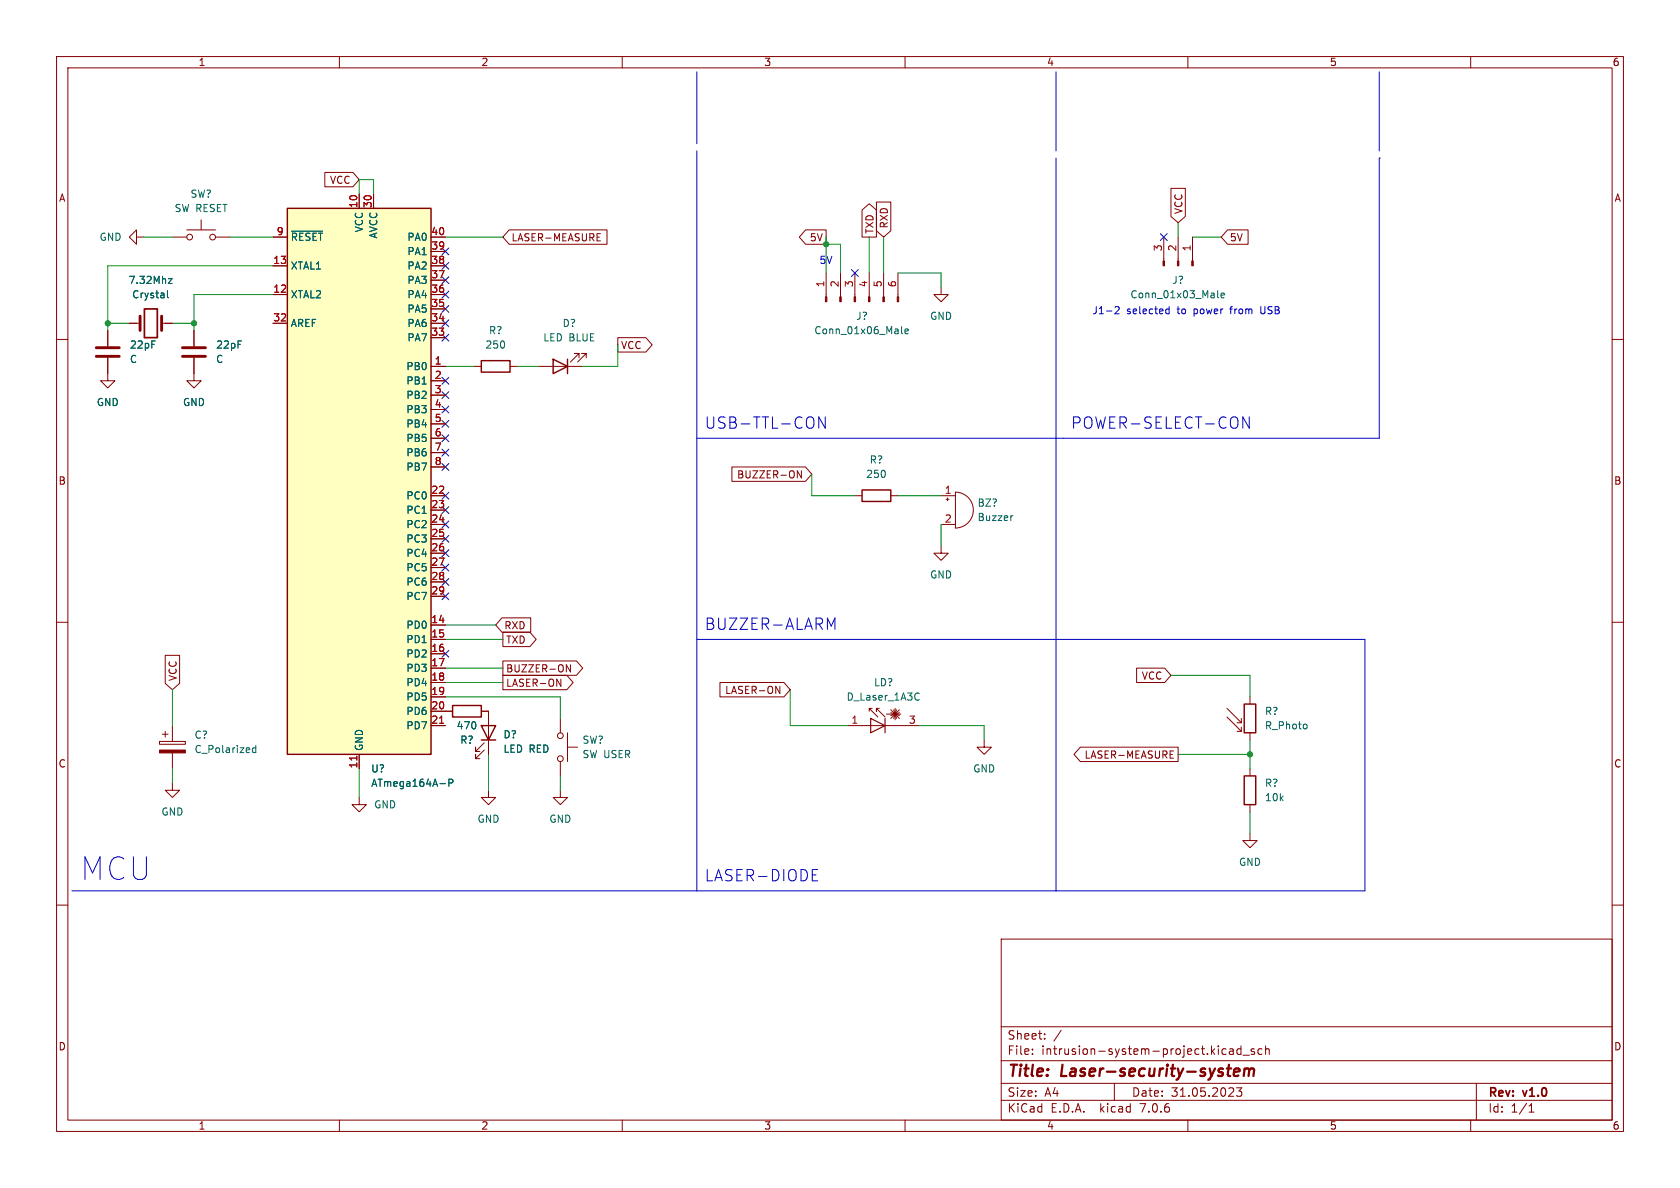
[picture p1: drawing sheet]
<svg xmlns="http://www.w3.org/2000/svg" width="297mm" height="210mm" viewBox="0 0 297 210" stroke-linecap="round" stroke-linejoin="round" font-family="sans-serif">
<g fill="none" stroke="#840000" stroke-width=".18">
<path d="M10 10h277v190h-277zM12 12h273v186h-273zM60 10v2M110 10v2M160 10v2M210 10v2M260 10v2M35.6 38.9v1.7M57.4 30.5h5l1.1 1.3-1.1 1.2h-5zM63.5 34.3v2.5M66 34.3v2.5M152.4 37.1l1.3-1.1 1.2 1.1v4.8h-2.5z"/>
<path d="M154.9 35.7h2.6v5.1l-1.3 1.1-1.3-1.1zM207 33.3h2.6v5l-1.3 1.1-1.3-1.1zM10 60h2M19 58.4v2.8M22.9 57.2h1.9M24.1 41.9v-1.3l-1.2 1.3 1.2 1.3v-1.3h1.3M28.6 57.2h1.9M30.5 41.9h2.5M33 40.6h5.1M34.3 58.4v2.8M38.1 41.9h2.5M48.3 41.9h2.5"/>
<path d="M48.3 57.2h2.5M48.3 52.1h2.5M48.3 47h2.5M76.2 41.9h2.5M76.2 57.2h2.5M76.2 52.1h2.5M76.2 47h2.5M76.2 59.7h2.5M76.2 54.6h2.5M76.2 49.5h2.5M76.2 44.5h2.5M90 40.6h17.3v2.6h-17.3l-1.1-1.3z"/>
<path d="M105.5 41.9h.5M105.5 42.6h.7M105.5 41.3h.7M109.2 59.7h5l1.1 1.3-1.1 1.2h-5zM142.4 40.6h3.6v2.6h-3.6l-1.1-1.3zM146 48.3v4.2M148.6 48.3v4.2M151.1 48.3v4.2M153.7 48.3v4.2M156.2 48.3v4.2M158.7 48.3v4.2M166.4 50.8v1.3h1.2l-1.2 1.2-1.3-1.2h1.3"/>
<path d="M205.7 41.9v4.2M208.3 41.9v4.2M210.8 41.9v4.2M217 40.6h3.6v2.6h-3.6l-1.1-1.3zM285 60h2M19 63.2v4.1h1.3l-1.3 1.3-1.2-1.3h1.2M34.3 63.2v4.1h1.3l-1.3 1.3-1.3-1.3h1.3M76.2 64.8h2.5M76.2 67.3h2.5M76.2 69.9h2.5M76.2 72.4h2.5M76.2 74.9h2.5"/>
<path d="M76.2 77.5h2.5M83.8 64.8h1.3M90.2 64.8h1.2M95.2 64.8h7.7M102.4 63.2v-.7h-.8h.8l-1.6 1.5M103.6 63.2v-.7h-.7h.7l-1.5 1.5M76.2 87.6h2.5M76.2 92.7h2.5M76.2 90.2h2.5M76.2 95.3h2.5M76.2 97.8h2.5M76.2 80h2.5"/>
<path d="M76.2 82.6h2.5M129.4 82.5h13l1.1 1.3-1.1 1.3h-13zM141 83.2l.7 1.3v-1.3M151.1 87.6h1.3M157.5 87.6h1.2M166.4 96.5v1.3h1.2l-1.2 1.3-1.3-1.3h1.3M166.4 87.6h2.5M166.4 92.7h2.5M167.3 88.3h.5M167.5 88v.5M168.9 87a3.2 3.2 0 0 1 3.2 3.2 3.2 3.2 0 0 1-3.2 3.1zM10 110h2"/>
<path d="M29.2 115.8h2.6v5l-1.3 1.1-1.3-1.1zM76.2 110.5h2.5M76.2 113h2.5M76.2 115.6h2.5M76.2 118.1h2.5M76.2 100.3h2.5M76.2 102.9h2.5M76.2 105.4h2.5M88.7 109.2h5.1v2.6h-5.1l-1.1-1.3zM88.9 111.8h4.8l1.1 1.2-1.1 1.3h-4.8zM88.9 119.4h11.3l1.1 1.3-1.1 1.2h-11.3zM88.9 116.8h13l1.1 1.3-1.1 1.3h-13z"/>
<path d="M100.1 117.5l.7 1.3v-1.3M200.9 118.1h5l1.1 1.3-1.1 1.3h-5zM285 110h2M28.2 131.1h4.6v.5h-4.6zM28.7 129.8h1M29.2 129.3v1M30.5 138.4v1.3h1.2l-1.2 1.3-1.3-1.3h1.3M30.5 128.3v2.8M30.5 133.1v2.8M63.5 133.4v2.5M76.2 125.7h3.8M76.2 128.3h2.5"/>
<path d="M76.2 120.7h2.5M76.2 123.2h2.5M85.1 125.7h1.3v7.7M85.6 132.6l-1.5 1.5v-.7v.7h.7M85.6 131.3l-1.5 1.5v-.7v.7h.7M86.4 139.7v1.3h1.2l-1.2 1.2-1.3-1.2h1.3M98.4 120.1l.8 1.2v-1.2M99.1 139.7v1.3h1.2l-1.2 1.2-1.3-1.2h1.3M99.1 127v2.5M99.1 134.6v2.6M100.3 132.1h1.8M100.3 129.5v5.1"/>
<path d="M127.3 120.6h11.3l1.1 1.3-1.1 1.3h-11.3zM137.1 121.3l.8 1.3v-1.3M149.9 128.3h12.7M153.7 125.7v-.5l1.5 1.5M153.7 125.2h.5M155.4 125.2h-.5v.5v-.5l1.6 1.5M156.7 126.2h2.6M157.5 125.5l1.5 1.5M157.5 126l1.5 .5M158 125.5l.5 1.5M158.2 125.2v2.1M158.5 125.5l-.5 1.5"/>
<path d="M159 126l-1.5 .5M159 125.5l-1.5 1.5M174 130.8v1.3h1.3l-1.3 1.3-1.3-1.3h1.3M191 132.1h17.3v2.5h-17.3l-1.1-1.2zM206.9 133.4h.4M206.9 134h.6M206.9 132.8h.6M216.9 126.7l2.6 2.6M216.9 125.2l2.6 2.6M218.7 129.3h.8M218.7 127.8h.8M219.5 127v.8"/>
<path d="M219.5 128.5v.8M221 123.2v1.3M221 129.5v1.3M221 135.9v1.3M10 160h2M63.5 141v1.2h1.3l-1.3 1.3-1.3-1.3h1.3M221 147.3v1.3h1.2l-1.2 1.3-1.3-1.3h1.3M221 142.2v1.3M285 160h2M177 166h108v32h-108zM60 198v2M110 198v2"/>
<path d="M160 198v2M177 194.5h108M177 191.5h108M177 187.5h108M177 181.5h108M182.5 186.3v.1M182.5 185.5v.1M184.7 183.6v.1M184.7 182.8v.1M187.6 182.1l-1.3 2M197 191.5v3M210 198v2"/>
<path d="M216.6 185.4l.1 .1M216.7 186.3l-.1 .1M217.4 185.5h.6v.9M218 185.8h-.5a.29 .29 0 0 0-.2 .3 .29 .29 0 0 0 .2 .3l.5-.1M218.6 192.3h.9l-.5 .6 .5 .1v.7l-.3 .1h-.4l-.2-.1M219.4 185.5l-.4-.1-.3 .3v.4l.1 .2h.6M219.4 184.9v1.5M219.7 186.5h1.2M221.7 185.5l-.3-.1-.2 .2v.2l.5 .2v.3h-.5M223.1 185.5l-.4-.1-.3 .3v.4l.1 .2h.6M223.7 185.5l.3-.1 .3 .1 .1 .9M223.7 184.9v1.5"/>
<path d="M260 198v2M261 191.5v6.5M270.3 196.6h.9M270.3 195.5l.4-.4v1.5"/>
<circle cx="33.5" cy="41.9" r=".51"/>
<circle cx="37.6" cy="41.9" r=".51"/>
<circle cx="99.1" cy="134.1" r=".51"/>
<circle cx="99.1" cy="130" r=".51"/>
</g>
<path d="M218.2 190.1l.1 .1 .6-.1M218.2 189.2l.3-.3h.4l.2 .3v.2l-1 .1M220 189.1a.49 .49 0 0 1 .9 .1M220 188.9l-.1 1.3M220.9 189.2a.5 .5 0 0 1 .7-.2v1.2M220.9 189.2l-.2 1" fill="none" stroke="#840000" stroke-width=".4"/>
<path d="M50.8 36.8h25.4v96.6h-25.4zM85.1 63.8h5.1v2h-5.1zM97.8 63.5l2.5 1.3-2.5 1.2zM100.3 63.5v2.5M152.4 86.6h5.1v2h-5.1zM80 124.7h5.1v2h-5.1zM85.1 128.3h2.5l-1.2 2.5zM85.1 130.8h2.5M220 137.2h2v5h-2zM220 124.5h2v5h-2z" fill="none" stroke="#840000" stroke-width=".25"/>
<path d="M24.8 55.9v2.5M28.6 55.9v2.5M17 63h4.1M17 61.5h4.1M32.3 63h4M32.3 61.5h4" fill="none" stroke="#840000" stroke-width=".51"/>
<g fill="#840000" stroke="#840000" stroke-width=".18">
<path d="M28.2 132.6h4.6v.5h-4.6z"/>
<path d="M205.6 46.1h.3v.9h-.3z"/>
<path d="M208.2 46.1h.2v.9h-.2z"/>
<path d="M210.7 46.1h.2v.9h-.2z"/>
<path d="M158.6 52.5h.3v.8h-.3z"/>
<path d="M156.1 52.5h.2v.8h-.2z"/>
<path d="M153.5 52.5h.3v.8h-.3z"/>
<path d="M151 52.5h.3v.8h-.3z"/>
<path d="M148.5 52.5h.2v.8h-.2z"/>
<path d="M145.9 52.5h.3v.8h-.3z"/>
</g>
<g fill="none" stroke="#006464" stroke-width=".18">
<path d="M29.6 51.4v1.1l.2 .1M29.8 49.3h.6l-.6 .8h.6M51.5 40.9h5.5M159.4 57.7v1.1l.2 .2M160 58.6l.6-.1-.1-.3h-.3l-.2 .1v.6h.5M215.3 51.4v1.1l.1 .1M215.9 52.2l.6-.1-.1-.2-.3-.1-.2 .2v.6h.5M179.1 91.2h-.3M45.2 131.8v1.2M45.2 132.3l-.3-.1-.3 .2 .1 .6h.5M77.8 138.5h1M79.4 138.4l.6-.1 .1-.1-.1-.3-.6-.2v1.3"/>
<path d="M162.1 122.5l.4 .1M162.5 123.6l-.4 .2M230.9 128.1l.2 .1-.2 .6"/>
</g>
<path d="M25.5 54.6h2.3v5.1h-2.3z" fill="none" stroke="#840000" stroke-width=".3"/>
<path d="M153.9 127l2.6 1.3-2.6 1.2zM156.5 127v2.5" fill="none" stroke="#840000" stroke-width=".2"/>
<path d="M50.8 36.8h25.4v96.6h-25.4z" fill="#ffffc2" stroke="#ffffc2" stroke-width=".18"/>
<path d="M63.1 133.7v.7M77.7 127.9h.7" fill="none" stroke="#a90000" stroke-width=".18"/>
<g fill="none" stroke="#0000c2" stroke-width=".18">
<path d="M123.2 12.7v12.7M186.7 12.7v14M243.8 12.7v14M123.2 26.7v130.8M186.7 27.9v129.6M243.8 27.9h.1M243.8 27.9v49.6h-120.6M197.1 54.3l.5-.1 .3 .4-.8 .9h.8M206.2 55.4h.5M206.2 54.7h.5M206.7 54.2v1.3M222.9 54.2v1l.2 .3"/>
<path d="M145.9 73.7v2l-1.1-2v2M220.9 73.7v2l-1.2-2v2M123.2 113h118.1v44.5h-228.6M146.3 109.3l.6 1.4 .7-1.4v2M143.6 154.7h.7M143.6 155.7h1M143.6 153.7h1"/>
</g>
<g fill="none" stroke="#009600" stroke-width=".18">
<path d="M63.5 34.3v-2.5h2.5v2.5M208.3 39.4v2.5M19 57.2h3.9M25.4 41.9h5.1M30.5 57.2h3.8M40.6 41.9h7.7M48.3 52.1h-14v6.3M48.3 47h-29.3v11.4M78.7 41.9h10.2M146 41.9v6.4M146 43.2h2.6v5.1M153.7 41.9v6.4"/>
<path d="M156.2 41.9v6.4M158.7 48.3h7.7v2.5M210.8 41.9h5.1M78.7 64.8h5.1M91.4 64.8h3.8M109.2 61v3.8h-6.3M143.5 83.8v3.8h7.6M158.7 87.6h7.7M166.4 92.7v3.8M78.7 118.1h10.2M78.7 113h10.2M78.7 110.5h8.9"/>
<path d="M207 119.4h14v3.8M30.5 121.9v6.4M30.5 135.9v2.5M63.5 135.9v5.1M78.7 123.2h20.4v3.8M78.7 120.7h10.2M86.4 133.4v6.3M99.1 137.2v2.5M139.7 121.9v6.4h10.2M162.6 128.3h11.4v2.5M208.3 133.4h12.7M221 130.8v5.1"/>
<path d="M221 143.5v3.8"/>
</g>
<g fill="none" stroke="#000084" stroke-width=".18">
<path d="M78.1 59.1l1.2 1.2M78.1 43.8l1.2 1.3M78.1 46.4l1.2 1.2M78.1 48.9l1.2 1.2M78.1 51.5l1.2 1.2M78.1 56.5l1.2 1.3M78.1 54l1.2 1.2M79.3 59.1l-1.2 1.2M79.3 43.8l-1.2 1.3M79.3 46.4l-1.2 1.2M79.3 48.9l-1.2 1.2M79.3 51.5l-1.2 1.2"/>
<path d="M79.3 56.5l-1.2 1.3M79.3 54l-1.2 1.2M150.5 47.7l1.2 1.2M151.7 47.7l-1.2 1.2M205.1 41.3l1.2 1.2M206.3 41.3l-1.2 1.2M78.1 71.8l1.2 1.2M78.1 66.7l1.2 1.2M78.1 69.2l1.2 1.3M78.1 76.9l1.2 1.2M78.1 74.3l1.2 1.2M78.1 79.4l1.2 1.2"/>
<path d="M79.3 71.8l-1.2 1.2M79.3 66.7l-1.2 1.2M79.3 69.2l-1.2 1.3M79.3 76.9l-1.2 1.2M79.3 74.3l-1.2 1.2M79.3 79.4l-1.2 1.2M78.1 89.6l1.2 1.2M78.1 99.7l1.2 1.2M78.1 94.6l1.2 1.3M78.1 97.2l1.2 1.2M78.1 87l1.2 1.2M78.1 92.1l1.2 1.2"/>
<path d="M78.1 81.9l1.2 1.3M79.3 89.6l-1.2 1.2M79.3 99.7l-1.2 1.2M79.3 94.6l-1.2 1.3M79.3 97.2l-1.2 1.2M79.3 87l-1.2 1.2M79.3 92.1l-1.2 1.2M79.3 81.9l-1.2 1.3M78.1 102.3l1.2 1.2M78.1 115l1.2 1.2M78.1 104.8l1.2 1.2M79.3 102.3l-1.2 1.2"/>
<path d="M79.3 115l-1.2 1.2M79.3 104.8l-1.2 1.2"/>
</g>
<g fill="#009600" stroke="#009600" stroke-width=".18">
<circle cx="34.3" cy="57.2" r=".46"/>
<circle cx="19" cy="57.2" r=".46"/>
<circle cx="146" cy="43.2" r=".46"/>
<circle cx="221" cy="133.4" r=".46"/>
</g>
<text font-size="5.6" fill="#0000c2" x="14" y="156">MCU</text>
<g font-size="2.8" fill="#0000c2">
<text x="124.5" y="76">USB-TTL-CON</text>
<text x="189.2" y="76">POWER-SELECT-CON</text>
<text x="124.5" y="111.5">BUZZER-ALARM</text>
<text x="124.5" y="156">LASER-DIODE</text>
</g>
<g font-size="2.8" fill="#840000">
<text x="178" y="190.9">Title:</text>
<text x="187.7" y="190.9">Laser-security-system</text>
</g>
<g font-size="2.1" fill="#840000">
<text x="178" y="184">Sheet:</text>
<text x="178" y="186.7">File:</text>
<text x="184.1" y="186.7">intrusion-system-project.kicad_sch</text>
<text x="178" y="196.9">KiCad</text>
<text x="178" y="194.1">Size:</text>
<text x="184.7" y="194.1">A4</text>
<text x="185.7" y="196.9">E.D.A.</text>
<text x="194.6" y="196.9">kicad</text>
<text x="200" y="194.1">Date:</text>
<text x="201.8" y="196.9">7.0.6</text>
<text x="207" y="194.1">31.05.2023</text>
<text x="263" y="194.3">Rev:</text>
<text x="263" y="196.9">Id:</text>
<text x="267.1" y="196.9">1/1</text>
<text x="269.4" y="194.3">v1.0</text>
</g>
<g font-size="1.8" fill="#840000">
<text x="35" y="11.9">1</text>
<text x="85" y="11.9">2</text>
<text x="135" y="11.9">3</text>
<text x="185" y="11.9">4</text>
<text x="235" y="11.9">5</text>
<text x="285" y="11.9">6</text>
<text x="10.3" y="35.9">A</text>
<text x="58.2" y="32.7">VCC</text>
<text x="285.3" y="35.9">A</text>
<text x="154.6" y="41.4" transform="rotate(-90 154.6 41.4)">TXD</text>
<text x="157.2" y="40.5" transform="rotate(-90 157.2 40.5)">RXD</text>
<text x="209.2" y="37.9" transform="rotate(-90 209.2 37.9)">VCC</text>
<text x="90.3" y="42.9">LASER-MEASURE</text>
<text x="143.1" y="42.9">5V</text>
<text x="217.3" y="42.9">5V</text>
<text x="109.7" y="61.9">VCC</text>
<text x="10.3" y="85.9">B</text>
<text x="130.2" y="84.8">BUZZER-ON</text>
<text x="285.3" y="85.9">B</text>
<text x="89.1" y="111.4">RXD</text>
<text x="89.4" y="114">TXD</text>
<text x="89.4" y="119.1">BUZZER-ON</text>
<text x="31.4" y="120.5" transform="rotate(-90 31.4 120.5)">VCC</text>
<text x="89.4" y="121.6">LASER-ON</text>
<text x="128.1" y="122.9">LASER-ON</text>
<text x="201.7" y="120.3">VCC</text>
<text x="10.3" y="135.9">C</text>
<text x="191.6" y="134.3">LASER-MEASURE</text>
<text x="285.3" y="135.9">C</text>
<text x="10.3" y="185.9">D</text>
<text x="285.3" y="185.9">D</text>
<text x="35" y="199.9">1</text>
<text x="85" y="199.9">2</text>
<text x="135" y="199.9">3</text>
<text x="185" y="199.9">4</text>
<text x="235" y="199.9">5</text>
<text x="285" y="199.9">6</text>
</g>
<g font-size="1.8" fill="#006464">
<text x="33.6" y="35.2">SW?</text>
<text x="30.8" y="37.7">SW RESET</text>
<text x="64.4" y="41.2" transform="rotate(-90 64.4 41.2)">VCC</text>
<text x="17.5" y="42.8">GND</text>
<text x="51.3" y="47.9">XTAL1</text>
<text x="51.3" y="42.8">~{RESET}</text>
<text x="66.9" y="42.3" transform="rotate(-90 66.9 42.3)">AVCC</text>
<text x="71.9" y="47.9">PA2</text>
<text x="71.9" y="45.3">PA1</text>
<text x="71.9" y="42.8">PA0</text>
<text x="22.6" y="50.4">7.32Mhz</text>
<text x="23.3" y="52.9">Crystal</text>
<text x="51.3" y="52.9">XTAL2</text>
<text x="71.9" y="52.9">PA4</text>
<text x="71.9" y="50.4">PA3</text>
<text x="199.7" y="52.9">Conn_01x03_Male</text>
<text x="207.2" y="50.4">J?</text>
<text x="51.3" y="58">AREF</text>
<text x="71.9" y="58">PA6</text>
<text x="71.9" y="55.5">PA5</text>
<text x="86.3" y="59.3">R?</text>
<text x="99.4" y="58">D?</text>
<text x="143.9" y="59.3">Conn_01x06_Male</text>
<text x="151.3" y="56.7">J?</text>
<text x="164.3" y="56.7">GND</text>
<text x="22.9" y="61.8">22pF</text>
<text x="22.9" y="64.4">C</text>
<text x="38.1" y="61.8">22pF</text>
<text x="38.1" y="64.4">C</text>
<text x="71.7" y="65.6">PB0</text>
<text x="71.9" y="60.6">PA7</text>
<text x="85.7" y="61.8">250</text>
<text x="95.9" y="60.6">LED BLUE</text>
<text x="17" y="72">GND</text>
<text x="32.3" y="72">GND</text>
<text x="71.7" y="68.2">PB1</text>
<text x="71.7" y="70.7">PB2</text>
<text x="71.7" y="73.3">PB3</text>
<text x="71.7" y="75.8">PB4</text>
<text x="71.7" y="78.3">PB5</text>
<text x="71.7" y="80.9">PB6</text>
<text x="71.7" y="83.4">PB7</text>
<text x="153.7" y="82.1">R?</text>
<text x="71.7" y="88.5">PC0</text>
<text x="153" y="84.7">250</text>
<text x="172.7" y="89.8">BZ?</text>
<text x="71.7" y="91">PC1</text>
<text x="71.7" y="93.6">PC2</text>
<text x="172.7" y="92.3">Buzzer</text>
<text x="71.7" y="96.1">PC3</text>
<text x="71.7" y="98.7">PC4</text>
<text x="71.7" y="101.2">PC5</text>
<text x="71.7" y="103.7">PC6</text>
<text x="71.7" y="106.3">PC7</text>
<text x="164.3" y="102.5">GND</text>
<text x="71.7" y="111.4">PD0</text>
<text x="71.7" y="113.9">PD1</text>
<text x="71.7" y="116.4">PD2</text>
<text x="71.7" y="119">PD3</text>
<text x="71.7" y="121.5">PD4</text>
<text x="71.7" y="124.1">PD5</text>
<text x="149.6" y="124.1">D_Laser_1A3C</text>
<text x="154.4" y="121.5">LD?</text>
<text x="34.3" y="130.8">C?</text>
<text x="71.7" y="126.6">PD6</text>
<text x="71.7" y="129.1">PD7</text>
<text x="80.6" y="129.1">470</text>
<text x="81.3" y="131.7">R?</text>
<text x="88.9" y="130.7">D?</text>
<text x="102.9" y="131.7">SW?</text>
<text x="223.5" y="129.1">R_Photo</text>
<text x="223.5" y="126.6">R?</text>
<text x="34.3" y="133.3">C_Polarized</text>
<text x="64.4" y="132.8" transform="rotate(-90 64.4 132.8)">GND</text>
<text x="65.5" y="136.8">U?</text>
<text x="88.9" y="133.3">LED RED</text>
<text x="102.9" y="134.2">SW USER</text>
<text x="172" y="136.8">GND</text>
<text x="65.5" y="139.3">ATmega164A-P</text>
<text x="66" y="143.1">GND</text>
<text x="223.5" y="141.8">10k</text>
<text x="223.5" y="139.3">R?</text>
<text x="28.4" y="144.4">GND</text>
<text x="84.3" y="145.6">GND</text>
<text x="97" y="145.6">GND</text>
<text x="218.9" y="153.3">GND</text>
</g>
<g font-size="1.8" fill="#a90000">
<text x="48.8" y="41.7">9</text>
<text x="63.2" y="36.9" transform="rotate(-90 63.2 36.9)">10</text>
<text x="65.8" y="36.9" transform="rotate(-90 65.8 36.9)">30</text>
<text x="76.2" y="41.7">40</text>
<text x="48.2" y="46.7">13</text>
<text x="76.2" y="46.7">38</text>
<text x="76.2" y="44.2">39</text>
<text x="205.5" y="44.5" transform="rotate(-90 205.5 44.5)">3</text>
<text x="208" y="44.5" transform="rotate(-90 208 44.5)">2</text>
<text x="210.6" y="44.5" transform="rotate(-90 210.6 44.5)">1</text>
<text x="48.2" y="51.8">12</text>
<text x="76.2" y="51.8">36</text>
<text x="76.2" y="49.3">37</text>
<text x="145.8" y="50.9" transform="rotate(-90 145.8 50.9)">1</text>
<text x="148.3" y="50.9" transform="rotate(-90 148.3 50.9)">2</text>
<text x="150.9" y="50.9" transform="rotate(-90 150.9 50.9)">3</text>
<text x="153.4" y="50.9" transform="rotate(-90 153.4 50.9)">4</text>
<text x="156" y="50.9" transform="rotate(-90 156 50.9)">5</text>
<text x="158.5" y="50.9" transform="rotate(-90 158.5 50.9)">6</text>
<text x="48.2" y="56.9">32</text>
<text x="76.2" y="59.4">33</text>
<text x="76.2" y="56.9">34</text>
<text x="76.2" y="54.4">35</text>
<text x="76.8" y="64.5">1</text>
<text x="76.8" y="67.1">2</text>
<text x="76.8" y="69.6">3</text>
<text x="76.8" y="72.1">4</text>
<text x="76.8" y="74.7">5</text>
<text x="76.8" y="77.2">6</text>
<text x="76.8" y="79.8">7</text>
<text x="76.8" y="82.3">8</text>
<text x="76.2" y="87.4">22</text>
<text x="76.2" y="89.9">23</text>
<text x="166.9" y="87.4">1</text>
<text x="76.2" y="92.5">24</text>
<text x="76.2" y="95">25</text>
<text x="166.9" y="92.5">2</text>
<text x="76.2" y="97.5">26</text>
<text x="76.2" y="100.1">27</text>
<text x="76.2" y="102.6">28</text>
<text x="76.2" y="105.2">29</text>
<text x="76.2" y="110.2">14</text>
<text x="76.2" y="112.8">15</text>
<text x="76.2" y="115.3">16</text>
<text x="76.2" y="117.9">17</text>
<text x="76.2" y="120.4">18</text>
<text x="76.2" y="122.9">19</text>
<text x="76.2" y="125.5">20</text>
<text x="76.2" y="128">21</text>
<text x="150.4" y="128">1</text>
<text x="160.6" y="128">3</text>
<text x="63.2" y="135.9" transform="rotate(-90 63.2 135.9)">11</text>
</g>
<g font-size="1.8" fill="#0000c2">
<text x="144.8" y="46.7">5V</text>
<text x="193" y="55.6">J1-2</text>
<text x="199.2" y="55.6">selected</text>
<text x="208.3" y="55.6">to</text>
<text x="211.3" y="55.6">power</text>
<text x="218" y="55.6">from</text>
<text x="223.5" y="55.6">USB</text>
</g>
</svg>
